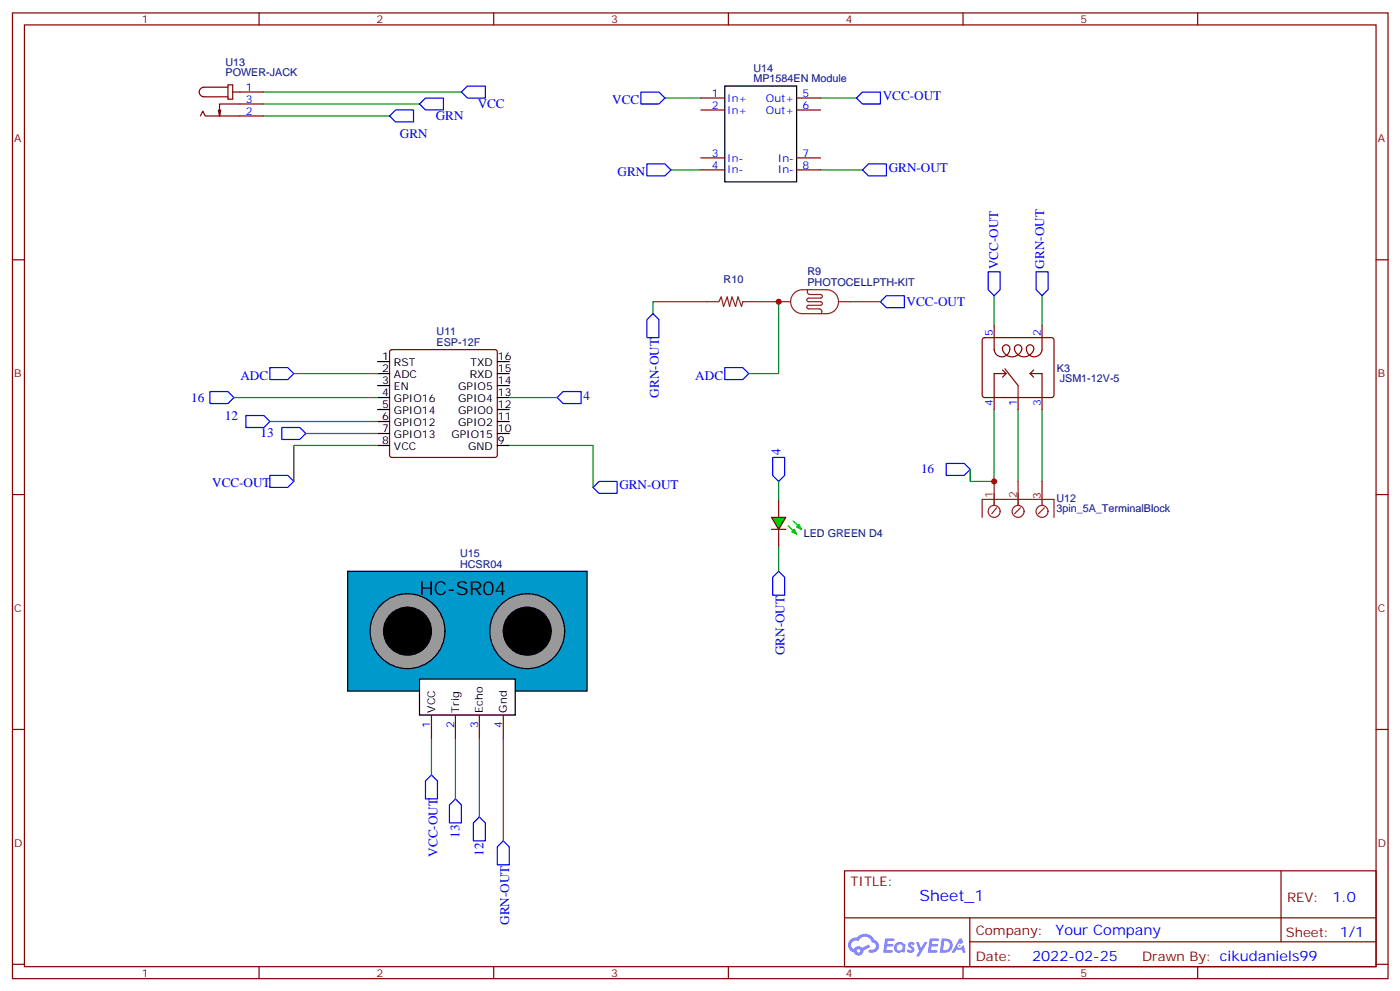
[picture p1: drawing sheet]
<svg xmlns="http://www.w3.org/2000/svg" width="413mm" height="292mm" viewBox="0 0 413 292" stroke-linecap="round" stroke-linejoin="round" font-family="sans-serif">
<g fill="none" stroke="#870000" stroke-width=".35">
<path d="M3.7 3.8h405.3v284.3h-405.3zM7.2 7.3h398.3v277.3h-398.3zM76.3 3.8v3.5M145.5 3.8v3.5M214.6 3.8v3.5M283.8 3.8v3.5M352.9 3.8v3.5M3.7 76.5h3.5M405.5 76.5h3.5M3.7 145.6h3.5M405.5 145.6h3.5M3.7 214.8h3.5"/>
<path d="M405.5 214.8h3.5M248.8 256.4h156.7v28.2h-156.7zM377.5 256.4v20.9M248.9 270.2h156.5M285.8 277.3h119.6M285.8 270.2v14.2M3.7 283.9h3.5M76.3 284.6v3.5M145.5 284.6v3.5M214.6 284.6v3.5M283.8 284.6v3.5M352.9 284.6v3.5"/>
<path d="M405.5 283.9h3.5"/>
</g>
<g fill="#5487ff">
<path d="M267.8 277.6a1.22 1.22 0 0 1 1.8 .2l-.4 .6a.47 .47 0 0 0-.4-.4 .47 .47 0 0 0-.5 .2l.2 .2a1.14 1.14 0 0 1 .8 1.8 1.14 1.14 0 0 1-2 0l-.2-.2 .5-.6 .7 .5a.29 .29 0 0 0 .4-.3 .29 .29 0 0 0-.3-.3 1.04 1.04 0 0 1-.6-1.7z"/>
<path d="M260.8 276.3h2.4l.3 .2-.1 .5-1.8 .1-.2 .8h1.6l.3 .4-.4 .4h-1.6l-.1 1.1h1.7l.2 .3-.2 .3-2.7 .1z"/>
<path d="M274 276.3h2.3l.4 .2-.2 .5-1.8 .1-.1 .8h1.5l.3 .4-.3 .4h-1.6l-.2 1.1h1.7l.2 .3-.2 .3-2.6 .1z"/>
<path d="M282.7 276.3h.7l.4 1.3-.6 .3a.69 .69 0 0 0-1.1 .3 .69 .69 0 0 0 .5 .9 .69 .69 0 0 0 .9-.6l.4-.2 .6 2.2h-.8l-.2-.9h-1.7l-.5 .9h-.9z"/>
<path d="M270 277.4h.7l.7 1.8 1.1-1.8h.8l-2.5 4.2h-.9l1-1.5z"/>
<path d="M277.5 276.3l-.6 4.2h1.4a2.11 2.11 0 0 0 2.4-2.1 2.11 2.11 0 0 0-2.5-2.1zM278.2 277.1a1.39 1.39 0 0 1 1.7 1.4 1.39 1.39 0 0 1-1.8 1.3h-.2z"/>
<path d="M263.8 277.9a1.54 1.54 0 0 0 0 2.2 1.54 1.54 0 0 0 2.1 .1l.6 .3 .3-2.3-.1-.3h-.5a1.49 1.49 0 0 0-2.4 0zM264.1 278.9a.95 .95 0 0 1 1.9 0 .95 .95 0 0 1-1.9 0z"/>
<path d="M250.6 276.7a2.18 2.18 0 0 0 1 3.7 1.44 1.44 0 0 0 1.7 .9 1.44 1.44 0 0 0 1.1-1.4l2-1.1-.4-.7-1.9 1a1.47 1.47 0 0 0-2.5 .4 1.39 1.39 0 0 1-.6-1.9 1.39 1.39 0 0 1 2-.5 2.12 2.12 0 0 1 2.1-1.3 2.12 2.12 0 0 1 1.9 1.7 1.14 1.14 0 0 1 1.1 1.4 1.14 1.14 0 0 1-1.6 .7 .43 .43 0 0 0-.6 .4 .43 .43 0 0 0 .4 .5 1.98 1.98 0 0 0 2.6-1.2 1.98 1.98 0 0 0-1.3-2.6 3.1 3.1 0 0 0-5.2-.6l-.9 .1zM252.4 280a.55 .55 0 0 1 1.1 0 .55 .55 0 0 1-1.1 0z"/>
<circle cx="282.8" cy="278.4" r=".26"/>
</g>
<g fill="none" stroke="#870000" stroke-width=".35">
<path d="M289.7 99.6l.4-.2h19.8l.5 .2 .2 .5v16.2l-.2 .5-.5 .3h-19.8l-.5-.3-.2-.5v-16.2zM292.9 95.9v7a2.29 2.29 0 0 0 2.8 2.1 2.29 2.29 0 0 0 1.7-3 1.14 1.14 0 0 0-1.6-.2 1.14 1.14 0 0 0-.2 1.6 2.86 2.86 0 0 0 3.2 1.6 2.86 2.86 0 0 0 2.3-2.7 1.13 1.13 0 0 0-1.7-.6 1.13 1.13 0 0 0-.3 1.7 2.87 2.87 0 0 0 3.2 1.6 2.87 2.87 0 0 0 2.3-2.7 1.1 1.1 0 0 0-1.4-.7 1.1 1.1 0 0 0-.7 1.3 2.3 2.3 0 0 0 2.3 2.2 2.3 2.3 0 0 0 2.3-2.2v-7M115 103.1l.5-.2h30.3l.5 .2 .2 .5v30.4l-.2 .5-.5 .2h-30.3l-.5-.2-.2-.5v-30.4zM295.4 108.9l1.1 1.1M296.1 108.6l3.9 4.9M296.5 110h-3.6v10.6M296.5 110l-1.1 1.1M300 117.1v3.5M303.5 110h3.6v10.6M303.5 110l1.1 1.1M304.6 108.9l-1.1 1.1M229.4 147v5.3"/>
<path d="M229.4 155.9v5.2M307.1 141.7v7.1"/>
</g>
<g fill="none" stroke="#000" stroke-width=".35">
<path d="M111.3 106.5h3.5M111.3 110h3.5M111.3 113.5h3.5M111.3 117.1h3.5M146.5 106.5h3.6M146.5 110h3.6M146.5 113.5h3.6M146.5 117.1h3.6M111.3 120.6h3.5M111.3 124.1h3.5M111.3 127.6h3.5M111.3 131.2h3.5"/>
<path d="M146.5 120.6h3.6M146.5 124.1h3.6M146.5 127.6h3.6M146.5 131.2h3.6"/>
</g>
<path d="M291.2 80h3.5v5.3l-1.8 1.8-1.7-1.8zM305.3 80h3.5v5.3l-1.7 1.8-1.8-1.8zM278.8 136.5h5.3l1.8 1.7-1.8 1.8h-5.3z" fill="none" stroke="#00f" stroke-width=".35"/>
<path d="M292.9 87.1v8.8M307.1 87.1v8.8M292.9 120.6v21.1h-7v-3.5M300 120.6v21.1M307.1 120.6v21.1" fill="none" stroke="#008700" stroke-width=".35"/>
<g fill="none" stroke="#8c2424" stroke-width=".35">
<path d="M208.3 88.8h3.5l.7-1.4 .7 2.8 1.1-2.8 .7 2.8 .7-2.8 1 2.8 .8-2.8 1 2.8 .4-1.4h3.5M229.4 88.8h3.6M234 86.3a3.5 3.5 0 0 1 2.5-1h7.1a3.5 3.5 0 0 1 3.5 3.5 3.5 3.5 0 0 1-3.5 3.6h-7.1a3.5 3.5 0 0 1-3.3-2.2 3.5 3.5 0 0 1 .8-3.9zM237.9 85.3l.1 1 .3 .4h3.5a.53 .53 0 0 1 .5 .5 .53 .53 0 0 1-.5 .6h-3.5a.53 .53 0 0 0-.6 .5 .53 .53 0 0 0 .6 .5h3.5a.53 .53 0 0 1 .5 .6 .53 .53 0 0 1-.5 .5h-3.5a.53 .53 0 0 0-.6 .5 .53 .53 0 0 0 .6 .5l3.4 .1 .4 .4v1M247.1 88.8h3.5M300 113.5v3.6M289.4 152.3v-5.3h21.2v5.3M292.9 141.7v7.1M293.7 149.5l-1.5 1.8M300 141.7v7.1M300.7 149.5l-1.8 1.8M307.8 149.5l-1.8 1.8"/>
<circle cx="292.9" cy="150.6" r="1.76"/>
<circle cx="300" cy="150.6" r="1.76"/>
<circle cx="307.1" cy="150.6" r="1.76"/>
</g>
<path d="M227.3 152.3h4.3l-2.2 3.6z" fill="#0c0" stroke="#870000" stroke-width=".35"/>
<path d="M232.3 154.8l2.4 2.5M233.7 153.4l2.4 2.5" fill="none" stroke="#0c0" stroke-width=".35"/>
<g fill="#0c0" stroke="#0c0" stroke-width=".35">
<path d="M233.3 156.6l.7-.7 .7 1.4z"/>
<path d="M234.7 155.2l.7-.8 .7 1.5z"/>
</g>
<g fill="none" stroke="#870000" stroke-width=".35">
<path d="M59.1 34.1l.7-1.4 .7 1.4h17.3M65.1 32.4l-.4 1.7M67.2 25h1.4v4.2h-1.4zM67.2 25.7h-7.1a1.41 1.41 0 0 0-1.4 1.4 1.41 1.41 0 0 0 1.4 1.4h7.1M68.6 27.1h9.2M77.8 30.6h-13.1v3.5l-.4-1.7M206.5 28.9h7.1M206.5 32.4h7.1M234.7 28.9h7.1M234.7 32.4h7.1M206.5 46.5h7.1M206.5 50h7.1"/>
<path d="M234.7 46.5h7.1M234.7 50h7.1M227.3 155.9h4.3"/>
</g>
<path d="M77.8 27.1h58.2M77.8 30.6h45.8M77.8 34.1h37M195.9 28.9h10.6M241.8 28.9h10.6M197.7 50h8.8M241.8 50h12.3" fill="none" stroke="#008700" stroke-width=".35"/>
<path d="M116.6 32.4h5.2v3.5h-5.2l-1.8-1.8zM123.6 30.6l1.8-1.7h5.3v3.5h-5.3zM136 27.1l1.7-1.8h5.3v3.6h-5.3zM188.9 27.1h5.3l1.7 1.8-1.7 1.7h-5.3zM254.1 27.1h5.3v3.5h-5.3l-1.7-1.7zM190.6 48.3h5.3l1.8 1.7-1.8 1.8h-5.3zM254.1 50l1.8-1.7h5.3v3.5h-5.3z" fill="none" stroke="#00f" stroke-width=".35"/>
<path d="M213.6 25.3h21.1v28.3h-21.1z" fill="none" stroke="#000" stroke-width=".35"/>
<path d="M102.4 168.2h70.6v35.3h-70.6z" fill="#09c" stroke="#000" stroke-width=".35"/>
<circle cx="155.4" cy="185.8" r="11" fill="#999" stroke="#000" stroke-width=".35"/>
<path d="M123.6 200h28.2v10.5h-28.2z" fill="#fff" stroke="#000" stroke-width=".35"/>
<path d="M127.1 210.5v7.1M134.2 210.5v7.1M141.3 210.5v7.1M148.3 210.5v7.1" fill="none" stroke="#870000" stroke-width=".35"/>
<g fill="#000" stroke="#000" stroke-width=".35">
<circle cx="120.5" cy="185.4" r="7.1"/>
<circle cx="155.4" cy="185.8" r="7.1"/>
</g>
<circle cx="120.1" cy="185.8" r="11" fill="#999" stroke="#000" stroke-width=".35"/>
<circle cx="120.1" cy="185.8" r="7.1" fill="#000" stroke="#000" stroke-width=".35"/>
<g fill="none" stroke="#00f" stroke-width=".35">
<path d="M192.4 92.4l1.8 1.7v5.3h-3.6v-5.3zM259.4 88.8l1.8-1.7h5.3v3.5h-5.3zM61.9 115.3h5.3l1.7 1.8-1.7 1.7h-5.3zM79.5 108.2h5.3l1.8 1.8-1.8 1.8h-5.3zM164.2 117.1l1.7-1.8h5.3v3.5h-5.3zM213.6 108.2h5.3l1.7 1.8-1.7 1.8h-5.3zM72.5 122.3h5.3l1.7 1.8-1.7 1.8h-5.3zM79.5 140h5.3l1.8 1.7-1.8 1.8h-5.3zM83 125.9h5.3l1.8 1.7-1.8 1.8h-5.3zM227.7 134.7h3.5v5.3l-1.8 1.7-1.7-1.7zM174.8 143.5l1.7-1.8h5.3v3.6h-5.3zM229.4 168.2l1.8 1.8v5.3h-3.5v-5.3z"/>
<path d="M127.1 228.2l1.8 1.7v5.3h-3.5v-5.3zM134.2 235.2l1.8 1.8v5.3h-3.6v-5.3zM141.3 240.5l1.7 1.8v5.3h-3.5v-5.3zM146.5 249.3l1.8-1.7 1.8 1.7v5.3h-3.6z"/>
</g>
<g fill="none" stroke="#008700" stroke-width=".35">
<path d="M208.3 88.8h-15.9v3.6M222.4 88.8h7v21.2h-8.8M250.6 88.8h8.8M68.9 117.1h42.4M86.6 110h24.7M150.1 117.1h14.1M79.5 124.1h31.8M90.1 127.6h21.2M111.3 131.2h-24.7v10.5M150.1 131.2h24.7v12.3M229.4 141.7v5.3M229.4 161.1v7.1"/>
<path d="M127.1 217.6v10.6M134.2 217.6v17.6M141.3 217.6v22.9M148.3 217.6v30"/>
</g>
<g fill="#c00">
<circle cx="292.9" cy="141.7" r=".88"/>
<circle cx="229.4" cy="88.8" r=".88"/>
</g>
<text font-size="5.6" x="123.6" y="175.3">HC-SR04</text>
<text font-size="4.6" fill="#00f" x="270.9" y="265.4">Sheet_1</text>
<g font-size="4.2" fill="#00f">
<text x="392.6" y="265.7">1.0</text>
<text x="311" y="275.2">Your Company</text>
<text x="304.1" y="283">2022-02-25</text>
</g>
<g font-size="3.9" fill="#00f">
<text x="260.1" y="29.4">VCC-OUT</text>
<text x="128.4" y="35.3">GRN</text>
<text x="140.8" y="31.8">VCC</text>
<text x="180.4" y="30.6">VCC</text>
<text x="117.8" y="40.6">GRN</text>
<text x="182" y="51.8">GRN</text>
<text x="261.9" y="50.6">GRN-OUT</text>
<text x="294.1" y="79.3" transform="rotate(-90 294.1 79.3)">VCC-OUT</text>
<text x="307.6" y="79.1" transform="rotate(-90 307.6 79.1)">GRN-OUT</text>
<text x="267.2" y="90">VCC-OUT</text>
<text x="70.8" y="111.8">ADC</text>
<text x="204.9" y="111.8">ADC</text>
<text x="56.3" y="118.3">16</text>
<text x="171.9" y="117.6">4</text>
<text x="194.2" y="117.1" transform="rotate(-90 194.2 117.1)">GRN-OUT</text>
<text x="66.2" y="123.5">12</text>
<text x="76.8" y="128.8">13</text>
<text x="230" y="134" transform="rotate(-90 230 134)">4</text>
<text x="62.5" y="143.5">VCC-OUT</text>
<text x="271.4" y="139.4">16</text>
<text x="182.5" y="144.1">GRN-OUT</text>
<text x="231.2" y="192.9" transform="rotate(-90 231.2 192.9)">GRN-OUT</text>
<text x="135.4" y="246.8" transform="rotate(-90 135.4 246.8)">13</text>
<text x="128.9" y="252.2" transform="rotate(-90 128.9 252.2)">VCC-OUT</text>
<text x="142.4" y="252" transform="rotate(-90 142.4 252)">12</text>
<text x="150.1" y="272.3" transform="rotate(-90 150.1 272.3)">GRN-OUT</text>
</g>
<g font-size="3.9" fill="#800">
<text x="250.6" y="261">TITLE:</text>
<text x="379.2" y="265.7">REV:</text>
<text x="287.5" y="275.2">Company:</text>
<text x="378.9" y="275.8">Sheet: 1/1</text>
<text x="287.5" y="282.9">Date:</text>
<text x="336.6" y="282.9">Drawn By: cikudaniels99</text>
</g>
<g font-size="3.2" fill="#800">
<text x="41.8" y="6.8">1</text>
<text x="110.9" y="6.8">2</text>
<text x="180.1" y="6.8">3</text>
<text x="249.2" y="6.8">4</text>
<text x="318.3" y="6.8">5</text>
<text x="4.2" y="41.9">A</text>
<text x="406" y="41.9">A</text>
<text x="4.2" y="111.1">B</text>
<text x="406" y="111.1">B</text>
<text x="4.2" y="180.2">C</text>
<text x="406" y="180.2">C</text>
<text x="4.2" y="249.3">D</text>
<text x="406" y="249.3">D</text>
<text x="41.8" y="287.6">1</text>
<text x="110.9" y="287.6">2</text>
<text x="180.1" y="287.6">3</text>
<text x="249.2" y="287.6">4</text>
<text x="318.3" y="287.6">5</text>
</g>
<g font-size="3.2" fill="#000080">
<text x="66.4" y="22.4">POWER-JACK</text>
<text x="66.4" y="19.4">U13</text>
<text x="222" y="21.2">U14</text>
<text x="222" y="24.2">MP1584EN Module</text>
<text x="213.2" y="83.2">R10</text>
<text x="237.9" y="81.1">R9</text>
<text x="237.9" y="84.2">PHOTOCELLPTH-KIT</text>
<text x="128.6" y="101.9">ESP-12F</text>
<text x="128.6" y="98.7">U11</text>
<text x="311.4" y="109.4">K3</text>
<text x="312.3" y="112.3">JSM1-12V-5</text>
<text x="311.3" y="147.9">U12</text>
<text x="311.3" y="150.8">3pin_5A_TerminalBlock</text>
<text x="236.9" y="158.2">LED GREEN D4</text>
<text x="135.6" y="167.1">HCSR04</text>
<text x="135.6" y="164">U15</text>
</g>
<g font-size="3.2" fill="#00f">
<text x="72.5" y="26.7">1</text>
<text x="209.8" y="28.5">1</text>
<text x="214.3" y="29.9">In+</text>
<text x="225.7" y="29.9">Out+</text>
<text x="236.5" y="28.5">5</text>
<text x="72.5" y="33.8">2</text>
<text x="72.5" y="30.3">3</text>
<text x="209.8" y="32">2</text>
<text x="214.3" y="33.4">In+</text>
<text x="225.7" y="33.4">Out+</text>
<text x="236.5" y="32">6</text>
<text x="209.8" y="46.1">3</text>
<text x="214.3" y="47.6">In-</text>
<text x="229.3" y="47.6">In-</text>
<text x="236.5" y="46.1">7</text>
<text x="209.8" y="49.7">4</text>
<text x="214.3" y="51.1">In-</text>
<text x="229.3" y="51.1">In-</text>
<text x="236.5" y="49.7">8</text>
<text x="292.6" y="99.1" transform="rotate(-90 292.6 99.1)">5</text>
<text x="306.7" y="99.1" transform="rotate(-90 306.7 99.1)">2</text>
<text x="292.6" y="119.4" transform="rotate(-90 292.6 119.4)">4</text>
<text x="299.6" y="119.4" transform="rotate(-90 299.6 119.4)">1</text>
<text x="306.7" y="119.4" transform="rotate(-90 306.7 119.4)">3</text>
<text x="126.8" y="214.3" transform="rotate(-90 126.8 214.3)">1</text>
<text x="133.8" y="214.3" transform="rotate(-90 133.8 214.3)">2</text>
<text x="140.9" y="214.3" transform="rotate(-90 140.9 214.3)">3</text>
<text x="148" y="214.3" transform="rotate(-90 148 214.3)">4</text>
</g>
<g font-size="3.2">
<text x="112.6" y="106.1">1</text>
<text x="116.1" y="107.9">RST</text>
<text x="138.7" y="107.9">TXD</text>
<text x="146.7" y="106.1">16</text>
<text x="112.6" y="109.6">2</text>
<text x="112.6" y="113.2">3</text>
<text x="116.1" y="111.4">ADC</text>
<text x="138.4" y="111.4">RXD</text>
<text x="146.7" y="113.2">14</text>
<text x="146.7" y="109.6">15</text>
<text x="112.6" y="116.7">4</text>
<text x="116.1" y="114.9">EN</text>
<text x="116.1" y="118.5">GPIO16</text>
<text x="135" y="118.5">GPIO4</text>
<text x="135" y="114.9">GPIO5</text>
<text x="146.7" y="116.7">13</text>
<text x="112.6" y="120.2">5</text>
<text x="112.6" y="123.8">6</text>
<text x="116.1" y="122">GPIO14</text>
<text x="116.1" y="125.5">GPIO12</text>
<text x="135" y="125.5">GPIO2</text>
<text x="135" y="122">GPIO0</text>
<text x="146.7" y="123.8">11</text>
<text x="146.7" y="120.2">12</text>
<text x="112.6" y="127.3">7</text>
<text x="112.6" y="130.8">8</text>
<text x="116.1" y="129">GPIO13</text>
<text x="133" y="129">GPIO15</text>
<text x="146.7" y="130.8">9</text>
<text x="146.7" y="127.3">10</text>
<text x="116.1" y="132.6">VCC</text>
<text x="138" y="132.6">GND</text>
<text x="128.2" y="209.8" transform="rotate(-90 128.2 209.8)">VCC</text>
<text x="135.3" y="209.8" transform="rotate(-90 135.3 209.8)">Trig</text>
<text x="142.3" y="209.8" transform="rotate(-90 142.3 209.8)">Echo</text>
<text x="149.4" y="209.8" transform="rotate(-90 149.4 209.8)">Gnd</text>
</g>
<g font-size="3.2" fill="#8d2323">
<text x="292.6" y="146.7" transform="rotate(-90 292.6 146.7)">1</text>
<text x="299.6" y="146.7" transform="rotate(-90 299.6 146.7)">2</text>
</g>
<text font-size="3.2" fill="#900" x="306.7" y="147" transform="rotate(-90 306.7 147)">3</text>
</svg>
